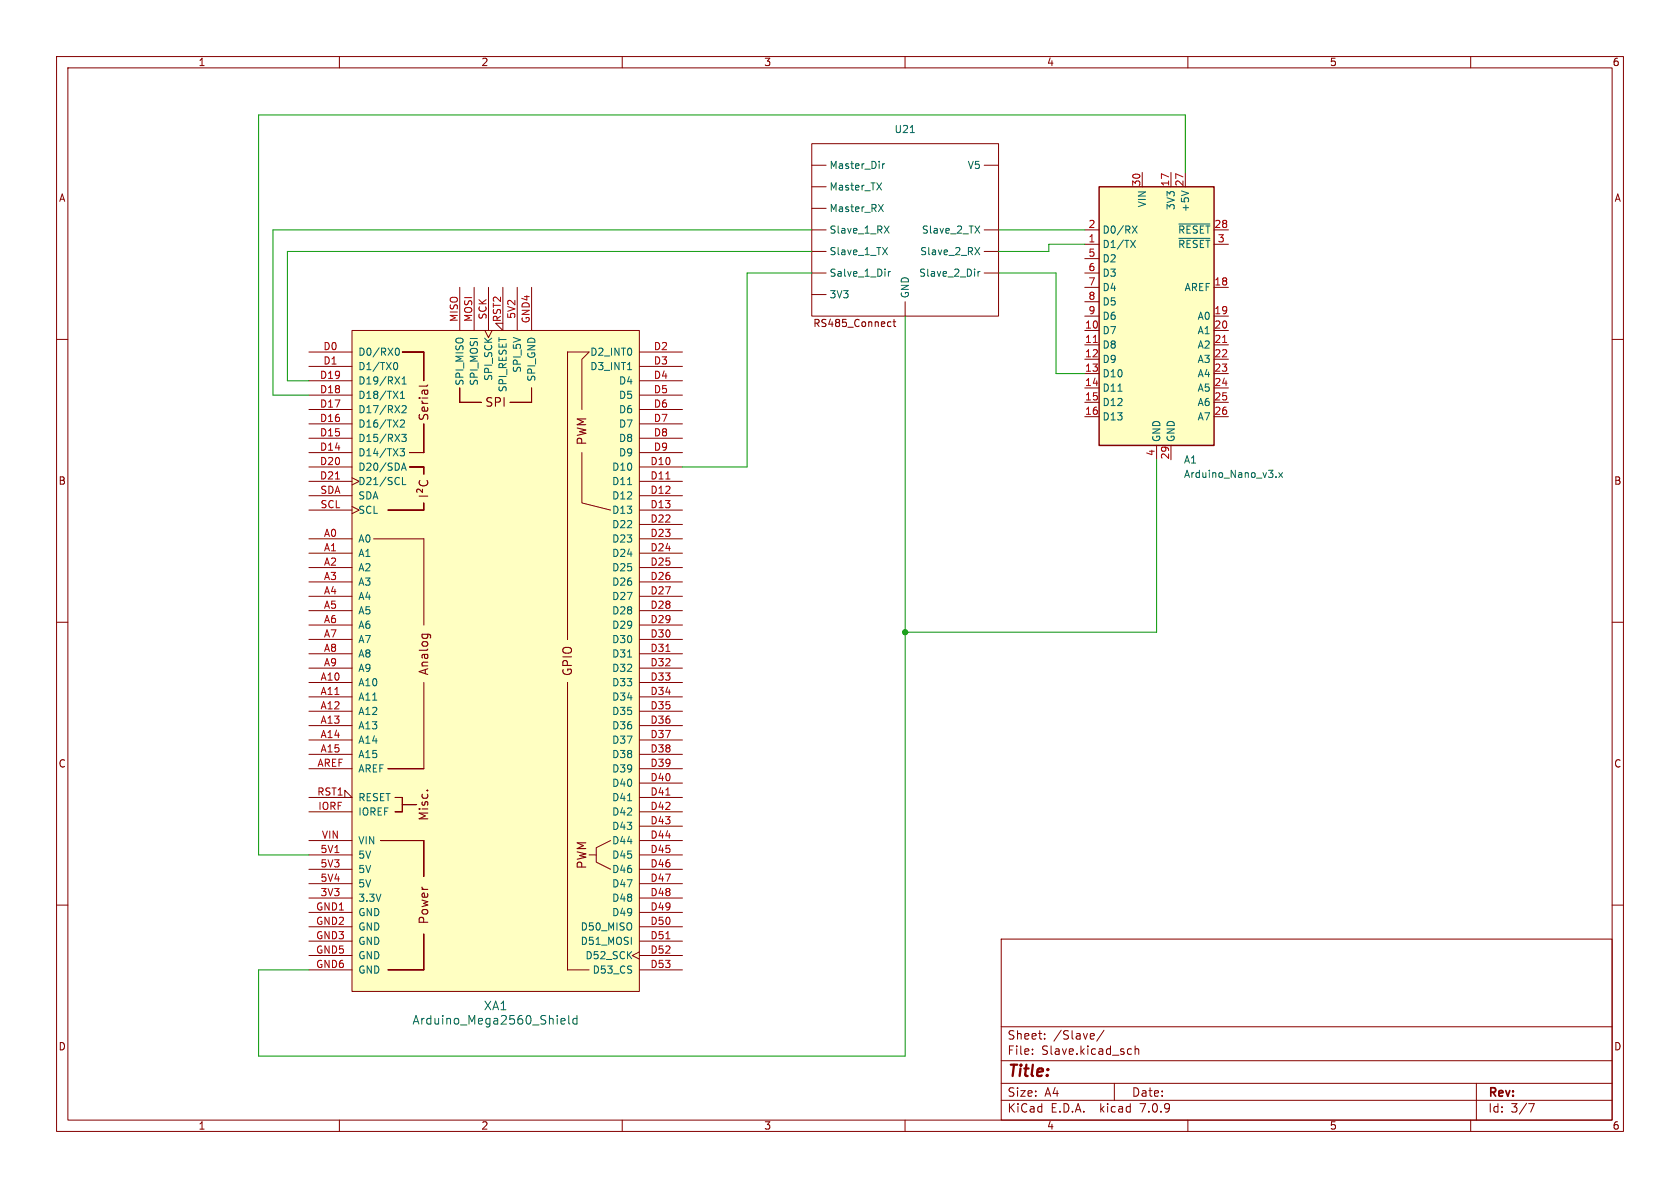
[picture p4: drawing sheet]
<svg xmlns="http://www.w3.org/2000/svg" width="297mm" height="210mm" viewBox="0 0 297 210" stroke-linecap="round" stroke-linejoin="round" font-family="sans-serif">
<g fill="none" stroke="#840000" stroke-width=".18">
<path d="M10 10h277v190h-277zM12 12h273v186h-273zM60 10v2M110 10v2M160 10v2M210 10v2M260 10v2M143.5 25.4h33v30.5h-33zM143.5 29.2h2.5M143.5 36.8h2.5M143.5 33h2.5M174 29.2h2.5"/>
<path d="M201.9 30.5v2.5M207 30.5v2.5M209.5 30.5v2.5M10 60h2M62.2 58.4h50.8v116.9h-50.8zM81.3 50.8v7.6M83.8 50.8v7.6M85.7 58.4l.7 1.3 .6-1.3M86.4 50.8v7.6M88.9 50.8v7.6l-1.3-1.2h1.3M91.4 50.8v7.6M94 50.8v7.6"/>
<path d="M143.5 40.6h2.5M143.5 48.3h2.5M143.5 52.1h2.5M143.5 44.5h2.5M157.1 56.9h.4M157.5 57.7h-.4M157.9 56.9h.5M158.1 56.5v1l.3 .2M160 53.3v2.6M174 40.6h2.5M174 48.3h2.5M174 44.5h2.5"/>
<path d="M191.8 43.2h2.5M191.8 58.4h2.5M191.8 50.8h2.5M191.8 55.9h2.5M191.8 40.6h2.5M191.8 45.7h2.5M191.8 48.3h2.5M191.8 53.3h2.5M214.6 43.2h2.6M214.6 58.4h2.6M214.6 50.8h2.6M214.6 55.9h2.6"/>
<path d="M214.6 40.6h2.6M285 60h2M54.6 62.2h7.6M54.6 64.8h7.6M54.6 77.5h7.6M54.6 74.9h7.6M54.6 72.4h7.6M54.6 69.9h7.6M54.6 67.3h7.6M71.1 62.2h3.8zM74.9 74.9v5.1zM74.9 62.2v5.1z"/>
<path d="M81.3 68.6v2.5zM81.3 71.1h3.8zM90.2 71.1h3.8zM94 68.6v2.5zM100.3 62.2h3.8l-1.2 1.3v8.9M100.3 62.2v50.8zM113 62.2h7.6M113 64.8h7.6M113 77.5h7.6M113 74.9h7.6M113 72.4h7.6M113 69.9h7.6"/>
<path d="M113 67.3h7.6M191.8 61h2.5M191.8 63.5h2.5M191.8 66h2.5M191.8 68.6h2.5M191.8 71.1h2.5M191.8 73.7h2.5M204.5 78.7v2.6M207 78.7v2.6M214.6 61h2.6M214.6 63.5h2.6M214.6 66h2.6"/>
<path d="M214.6 68.6h2.6M214.6 71.1h2.6M214.6 73.7h2.6M54.6 95.3h7.6M54.6 97.8h7.6M54.6 82.6h7.6M54.6 85.1h7.6M54.6 87.6h7.6M54.6 90.2h7.6M54.6 80h7.6M62.2 84.5l1.3 .6-1.3 .6M62.2 89.5l1.3 .7-1.3 .6"/>
<path d="M66 95.3h8.9v15.2M68.6 90.2h6.3zM72.4 82.6h2.5zM72.4 80h2.5zM74.9 88.9v1.3zM74.9 82.6v1.2zM102.9 80v8.9l5 1.3M113 95.3h7.6M113 97.8h7.6M113 82.6h7.6M113 85.1h7.6M113 87.6h7.6"/>
<path d="M113 90.2h7.6M113 80h7.6M113 92.7h7.6M10 110h2M54.6 100.3h7.6M54.6 102.9h7.6M54.6 105.4h7.6M54.6 108h7.6M54.6 110.5h7.6M54.6 113h7.6M54.6 115.6h7.6M54.6 118.1h7.6"/>
<path d="M113 100.3h7.6M113 102.9h7.6M113 105.4h7.6M113 108h7.6M113 110.5h7.6M113 113h7.6M113 115.6h7.6M113 118.1h7.6M285 110h2M54.6 120.7h7.6M54.6 123.2h7.6M54.6 125.7h7.6"/>
<path d="M54.6 128.3h7.6M54.6 130.8h7.6M54.6 133.4h7.6M54.6 135.9h7.6M68.6 135.9h6.3zM74.9 120.7v15.2M100.3 120.7v50.8zM113 120.7h7.6M113 123.2h7.6M113 125.7h7.6M113 128.3h7.6M113 130.8h7.6"/>
<path d="M113 133.4h7.6M113 135.9h7.6M113 138.4h7.6M10 160h2M54.6 141h7.6l-1.2-1.3v1.3M54.6 151.1h7.6M54.6 158.8h7.6M54.6 153.7h7.6M54.6 156.2h7.6M54.6 143.5h7.6M54.6 148.6h7.6M67.3 148.6h7.6z"/>
<path d="M69.8 143.5h1.3zM69.8 141h1.3zM71.1 142.2h2.6zM71.1 141v2.5zM74.9 148.6v6.3zM104.1 151.1h1.3M107.9 148.6l-2.5 1.3v2.5l2.5 1.3M113 151.1h7.6M113 158.8h7.6M113 153.7h7.6M113 156.2h7.6M113 141h7.6"/>
<path d="M113 143.5h7.6M113 146.1h7.6M113 148.6h7.6M285 160h2M54.6 171.5h7.6M54.6 161.3h7.6M54.6 163.8h7.6M54.6 166.4h7.6M54.6 168.9h7.6M68.6 171.5h6.3zM74.9 165.1v6.4zM100.3 171.5h3.8"/>
<path d="M113 168.3l-1.2 .6 1.2 .6M113 171.5h7.6M113 161.3h7.6M113 163.8h7.6M113 166.4h7.6M113 168.9h7.6M177 166h108v32h-108zM60 198v2M110 198v2M160 198v2M177 194.5h108M177 191.5h108"/>
<path d="M177 187.5h108M177 181.5h108M182.5 186.3v.1M182.5 185.5v.1M184.7 183.6v.1M184.7 182.8v.1M193.2 182.7l.3 .4-.8 .1M193.4 183.6l-.2 .1M195.2 182.1l-1.3 2M197 191.5v3M199.6 185.4l.4 .1M200 186.3l-.4 .1"/>
<path d="M200.7 185.5l.2-.1 .3 .1 .1 .9M200.7 184.9v1.5M210 198v2M260 198v2M261 191.5v6.5M270.2 195.1h1l-.6 1.5"/>
</g>
<g fill="#ffffc2" stroke="#ffffc2" stroke-width=".18">
<path d="M194.3 33h20.3v45.7h-20.3z"/>
<path d="M62.2 58.4h50.8v116.9h-50.8z"/>
</g>
<path d="M194.3 33h20.3v45.7h-20.3z" fill="none" stroke="#840000" stroke-width=".25"/>
<g fill="none" stroke="#006464" stroke-width=".18">
<path d="M155 32.3l.9 1.3M155.3 36.1l.9 1.3M155.9 32.3l-.9 1.3M156 28.9v.9M156.2 36.1l-.9 1.3M156.3 39.9l.9 1.3M156.4 28.9l-.4 .3M157.2 39.9l-.9 1.3M160.9 23.4h.8M172.4 39.9l.8 1.3M173.2 39.9l-.8 1.3M200.2 39.9l.8 1.3"/>
<path d="M201 39.9l-.8 1.3M208.4 39.6h5.5M208.9 33.7l1.2 .5M156 43.8l.9 1.2M156.9 43.8l-.9 1.2M157.1 48v.8M157.4 48l-.3 .2M172.4 43.8l.8 1.2M172.9 48v.8M173.2 43.8l-.8 1.2M173.3 48l-.4 .2M199.9 42.5l.8 1.3"/>
<path d="M200.7 42.5l-.8 1.3M208.4 42.1h5.5M69.8 64.1h.1a.68 .68 0 0 1 .4 .6 .68 .68 0 0 1-.4 .6h-.1M69.9 61.8l.3-.3a.68 .68 0 0 1 .4 .7 .68 .68 0 0 1-.4 .6l-.3-.2M70.7 79.3h.8l-.4 .5 .3 .1v.6l-.1 .1-.6-.1M70.8 74.4l.5-.2 .2 .4-.8 .9h.8M70.8 70.4h.7M70.8 69.5l.3-.3v1.2M71 76.8h.8l-.4 .5 .4 .1v.5l-.2 .1-.6-.1M71.1 71.8l.5-.1 .2 .4-.8 .9h.8M71.1 67.9h.7M71.1 67l.3-.4v1.3"/>
<path d="M110.9 65.3h.8M197.6 69.2h.8M71 83.1l.4-1.2 .4 1.2M71.1 82.8h.6M71.1 84.4v1.3h.7M110.9 85.7h.8M225.6 84.3v.1M226.1 83.6l.6 .8M226.7 83.6l-.6 .8M110.9 116.1h.8M110.9 141.5h.8M100.5 179.5v1.3l.3 .2"/>
<path d="M102 179.5v1.5M99.2 180.5l.7-.1-.1-.3-.4-.1-.2 .2v.8h.6M102 180.1l-.4-.1-.3 .3v.4l.1 .3h.6"/>
</g>
<path d="M193.3 60.5h.7M216.1 60.5h.8M59.3 84.7h.7M117.7 84.7h.7M117.7 115.2h.7M117.7 140.6h.7M117.7 166h.7" fill="none" stroke="#a90000" stroke-width=".18"/>
<path d="M75.6 68l-.2 .3h-1.3M74.1 87.7h1.5M74.2 84.9a.61 .61 0 0 0 0 .8 .61 .61 0 0 0 .8 .2 .57 .57 0 0 0 .6-.3 .57 .57 0 0 0-.1-.7M74.7 86.5v.5l-.5-.5a.31 .31 0 0 0-.5 .2v.3M74.6 112.1h1.2l.3 .3M74.7 112.1l-.1 .5M75.6 112.1v.5M75.5 139.7h.1" fill="none" stroke="#840000" stroke-width=".19"/>
<path d="M209.5 30.5v-10.2h-163.8v130.8h8.9M143.5 48.3h-11.4v34.3h-11.5M143.5 40.6h-95.2v29.3h6.3M143.5 44.5h-92.7v22.8h3.8M160 55.9v130.8h-114.3v-15.2h8.9M176.5 48.3h10.2v17.7h5.1M176.5 40.6h15.3M191.8 43.2h-6.4v1.3h-8.9M204.5 81.3v30.5h-44.5" fill="none" stroke="#009600" stroke-width=".18"/>
<circle cx="160" cy="111.8" r=".46" fill="#009600" stroke="#009600" stroke-width=".18"/>
<text font-size="2.8" fill="#840000" x="178" y="190.9">Title:</text>
<g font-size="2.1" fill="#840000">
<text x="76" y="74.6" transform="rotate(-90 76 74.6)">Serial</text>
<text x="85.6" y="72.2">SPI</text>
<text x="103.9" y="78.8" transform="rotate(-90 103.9 78.8)">PWM</text>
<text x="76" y="119.5" transform="rotate(-90 76 119.5)">Analog</text>
<text x="101.4" y="119.7" transform="rotate(-90 101.4 119.7)">GPIO</text>
<text x="76" y="145.2" transform="rotate(-90 76 145.2)">Misc.</text>
<text x="103.9" y="153.8" transform="rotate(-90 103.9 153.8)">PWM</text>
<text x="76" y="163.5" transform="rotate(-90 76 163.5)">Power</text>
<text x="178" y="184">Sheet:</text>
<text x="186.2" y="184">/Slave/</text>
<text x="178" y="186.7">File:</text>
<text x="184.1" y="186.7">Slave.kicad_sch</text>
<text x="178" y="196.9">KiCad</text>
<text x="178" y="194.1">Size:</text>
<text x="184.7" y="194.1">A4</text>
<text x="185.7" y="196.9">E.D.A.</text>
<text x="194.6" y="196.9">kicad</text>
<text x="200" y="194.1">Date:</text>
<text x="201.8" y="196.9">7.0.9</text>
<text x="263" y="194.3">Rev:</text>
<text x="263" y="196.9">Id:</text>
<text x="267.1" y="196.9">3/7</text>
</g>
<g font-size="2.1" fill="#006464">
<text x="85.4" y="178.8">XA1</text>
<text x="72.8" y="181.3">Arduino_Mega2560_Shield</text>
</g>
<g font-size="1.8" fill="#840000">
<text x="35" y="11.9">1</text>
<text x="85" y="11.9">2</text>
<text x="135" y="11.9">3</text>
<text x="185" y="11.9">4</text>
<text x="235" y="11.9">5</text>
<text x="285" y="11.9">6</text>
<text x="10.3" y="35.9">A</text>
<text x="285.3" y="35.9">A</text>
<text x="143.7" y="58">RS485_Connect</text>
<text x="10.3" y="85.9">B</text>
<text x="285.3" y="85.9">B</text>
<text x="10.3" y="135.9">C</text>
<text x="285.3" y="135.9">C</text>
<text x="10.3" y="185.9">D</text>
<text x="285.3" y="185.9">D</text>
<text x="35" y="199.9">1</text>
<text x="85" y="199.9">2</text>
<text x="135" y="199.9">3</text>
<text x="185" y="199.9">4</text>
<text x="235" y="199.9">5</text>
<text x="285" y="199.9">6</text>
</g>
<g font-size="1.8" fill="#006464">
<text x="158" y="23.7">U21</text>
<text x="146.6" y="30.1">Master_Dir</text>
<text x="146.6" y="33.9">Master_TX</text>
<text x="171" y="30.1">V5</text>
<text x="146.6" y="37.7">Master_RX</text>
<text x="146.6" y="41.5">Slave_1_RX</text>
<text x="162.9" y="41.5">Slave_2_TX</text>
<text x="194.8" y="41.5">D0/RX</text>
<text x="202.8" y="36.8" transform="rotate(-90 202.8 36.8)">VIN</text>
<text x="207.9" y="37.2" transform="rotate(-90 207.9 37.2)">3V3</text>
<text x="208.2" y="41.5">~{RESET}</text>
<text x="210.4" y="37.6" transform="rotate(-90 210.4 37.6)">+5V</text>
<text x="146.6" y="45.3">Slave_1_TX</text>
<text x="162.6" y="45.3">Slave_2_RX</text>
<text x="194.8" y="44">D1/TX</text>
<text x="194.8" y="46.6">D2</text>
<text x="208.2" y="44">~{RESET}</text>
<text x="146.6" y="52.9">3V3</text>
<text x="146.6" y="49.1">Salve_1_Dir</text>
<text x="160.9" y="52.8" transform="rotate(-90 160.9 52.8)">GND</text>
<text x="162.4" y="49.1">Slave_2_Dir</text>
<text x="194.8" y="49.1">D3</text>
<text x="194.8" y="51.7">D4</text>
<text x="209.3" y="51.7">AREF</text>
<text x="194.8" y="59.3">D7</text>
<text x="194.8" y="54.2">D5</text>
<text x="194.8" y="56.7">D6</text>
<text x="211.6" y="56.7">A0</text>
<text x="211.6" y="59.3">A1</text>
<text x="63.2" y="63.1">D0/RX0</text>
<text x="63.2" y="65.6">D1/TX0</text>
<text x="92.3" y="66" transform="rotate(-90 92.3 66)">SPI_5V</text>
<text x="104.3" y="63.1">D2_INT0</text>
<text x="104.3" y="65.6">D3_INT1</text>
<text x="194.8" y="61.8">D8</text>
<text x="194.8" y="64.4">D9</text>
<text x="211.6" y="61.8">A2</text>
<text x="211.6" y="64.4">A3</text>
<text x="63.2" y="70.7">D18/TX1</text>
<text x="63.2" y="68.2">D19/RX1</text>
<text x="82.1" y="68.3" transform="rotate(-90 82.1 68.3)">SPI_MISO</text>
<text x="84.7" y="68.3" transform="rotate(-90 84.7 68.3)">SPI_MOSI</text>
<text x="87.2" y="67.4" transform="rotate(-90 87.2 67.4)">SPI_SCK</text>
<text x="89.8" y="69.4" transform="rotate(-90 89.8 69.4)">SPI_RESET</text>
<text x="94.8" y="67.6" transform="rotate(-90 94.8 67.6)">SPI_GND</text>
<text x="109.3" y="68.2">D4</text>
<text x="109.3" y="70.7">D5</text>
<text x="194.8" y="66.9">D10</text>
<text x="194.8" y="69.4">D11</text>
<text x="194.8" y="72">D12</text>
<text x="211.6" y="66.9">A4</text>
<text x="211.6" y="69.4">A5</text>
<text x="211.6" y="72">A6</text>
<text x="63.2" y="75.8">D16/TX2</text>
<text x="63.2" y="73.3">D17/RX2</text>
<text x="109.3" y="73.3">D6</text>
<text x="109.3" y="75.8">D7</text>
<text x="194.8" y="74.5">D13</text>
<text x="211.6" y="74.5">A7</text>
<text x="63.2" y="80.9">D14/TX3</text>
<text x="63.2" y="78.3">D15/RX3</text>
<text x="63.2" y="83.4">D20/SDA</text>
<text x="108.1" y="83.4">D10</text>
<text x="109.3" y="78.3">D8</text>
<text x="109.3" y="80.9">D9</text>
<text x="205.3" y="78.2" transform="rotate(-90 205.3 78.2)">GND</text>
<text x="207.9" y="78.2" transform="rotate(-90 207.9 78.2)">GND</text>
<text x="209.2" y="82.1">A1</text>
<text x="63.2" y="86">D21/SCL</text>
<text x="63.2" y="88.5">SDA</text>
<text x="108.1" y="86">D11</text>
<text x="108.1" y="88.5">D12</text>
<text x="209.2" y="84.7">Arduino_Nano_v3.x</text>
<text x="63.2" y="91">SCL</text>
<text x="108.1" y="91">D13</text>
<text x="108.1" y="93.6">D22</text>
<text x="63.2" y="96.1">A0</text>
<text x="63.2" y="98.7">A1</text>
<text x="63.2" y="101.2">A2</text>
<text x="108.1" y="96.1">D23</text>
<text x="108.1" y="98.7">D24</text>
<text x="108.1" y="101.2">D25</text>
<text x="63.2" y="103.7">A3</text>
<text x="63.2" y="106.3">A4</text>
<text x="108.1" y="103.7">D26</text>
<text x="108.1" y="106.3">D27</text>
<text x="63.2" y="108.8">A5</text>
<text x="63.2" y="111.4">A6</text>
<text x="63.2" y="113.9">A7</text>
<text x="108.1" y="108.8">D28</text>
<text x="108.1" y="111.4">D29</text>
<text x="108.1" y="113.9">D30</text>
<text x="63.2" y="116.4">A8</text>
<text x="63.2" y="119">A9</text>
<text x="108.1" y="116.4">D31</text>
<text x="108.1" y="119">D32</text>
<text x="63.2" y="121.5">A10</text>
<text x="63.2" y="124.1">A11</text>
<text x="108.1" y="121.5">D33</text>
<text x="108.1" y="124.1">D34</text>
<text x="63.2" y="126.6">A12</text>
<text x="63.2" y="129.1">A13</text>
<text x="63.2" y="131.7">A14</text>
<text x="108.1" y="126.6">D35</text>
<text x="108.1" y="129.1">D36</text>
<text x="108.1" y="131.7">D37</text>
<text x="63.2" y="134.2">A15</text>
<text x="63.2" y="136.8">AREF</text>
<text x="108.1" y="134.2">D38</text>
<text x="108.1" y="136.8">D39</text>
<text x="63.2" y="141.8">RESET</text>
<text x="108.1" y="139.3">D40</text>
<text x="108.1" y="141.8">D41</text>
<text x="63.2" y="144.4">IOREF</text>
<text x="63.2" y="149.5">VIN</text>
<text x="108.1" y="144.4">D42</text>
<text x="108.1" y="146.9">D43</text>
<text x="108.1" y="149.5">D44</text>
<text x="63.2" y="152">5V</text>
<text x="63.2" y="154.5">5V</text>
<text x="108.1" y="152">D45</text>
<text x="108.1" y="154.5">D46</text>
<text x="63.2" y="159.6">3.3V</text>
<text x="63.2" y="157.1">5V</text>
<text x="108.1" y="157.1">D47</text>
<text x="108.1" y="159.6">D48</text>
<text x="63.2" y="162.2">GND</text>
<text x="63.2" y="164.7">GND</text>
<text x="63.2" y="167.2">GND</text>
<text x="102.6" y="164.7">D50_MISO</text>
<text x="102.6" y="167.2">D51_MOSI</text>
<text x="108.1" y="162.2">D49</text>
<text x="63.2" y="169.8">GND</text>
<text x="63.2" y="172.3">GND</text>
<text x="103.4" y="169.8">D52_SCK</text>
<text x="104.7" y="172.3">D53_CS</text>
</g>
<g font-size="1.8" fill="#a90000">
<text x="201.7" y="33.1" transform="rotate(-90 201.7 33.1)">30</text>
<text x="206.8" y="33.1" transform="rotate(-90 206.8 33.1)">17</text>
<text x="209.3" y="33.1" transform="rotate(-90 209.3 33.1)">27</text>
<text x="192.3" y="40.4">2</text>
<text x="214.6" y="40.4">28</text>
<text x="192.3" y="42.9">1</text>
<text x="192.3" y="45.5">5</text>
<text x="215.2" y="42.9">3</text>
<text x="192.3" y="48">6</text>
<text x="192.3" y="50.5">7</text>
<text x="192.3" y="53.1">8</text>
<text x="214.6" y="50.5">18</text>
<text x="81" y="57" transform="rotate(-90 81 57)">MISO</text>
<text x="83.6" y="57" transform="rotate(-90 83.6 57)">MOSI</text>
<text x="86.1" y="56.6" transform="rotate(-90 86.1 56.6)">SCK</text>
<text x="88.6" y="57" transform="rotate(-90 88.6 57)">RST2</text>
<text x="91.2" y="56.5" transform="rotate(-90 91.2 56.5)">5V2</text>
<text x="93.7" y="57.3" transform="rotate(-90 93.7 57.3)">GND4</text>
<text x="191.7" y="58.2">10</text>
<text x="192.3" y="55.6">9</text>
<text x="214.6" y="55.6">19</text>
<text x="214.6" y="58.2">20</text>
<text x="57.1" y="62">D0</text>
<text x="57.1" y="64.5">D1</text>
<text x="115.5" y="62">D2</text>
<text x="115.5" y="64.5">D3</text>
<text x="191.7" y="60.7">11</text>
<text x="191.7" y="63.2">12</text>
<text x="191.7" y="65.8">13</text>
<text x="214.6" y="60.7">21</text>
<text x="214.6" y="63.2">22</text>
<text x="214.6" y="65.8">23</text>
<text x="56.5" y="69.6">D18</text>
<text x="56.5" y="67.1">D19</text>
<text x="115.5" y="67.1">D4</text>
<text x="115.5" y="69.6">D5</text>
<text x="191.7" y="68.3">14</text>
<text x="191.7" y="70.9">15</text>
<text x="214.6" y="68.3">24</text>
<text x="214.6" y="70.9">25</text>
<text x="56.5" y="77.2">D15</text>
<text x="56.5" y="74.7">D16</text>
<text x="56.5" y="72.1">D17</text>
<text x="115.5" y="72.1">D6</text>
<text x="115.5" y="74.7">D7</text>
<text x="115.5" y="77.2">D8</text>
<text x="191.7" y="73.4">16</text>
<text x="214.6" y="73.4">26</text>
<text x="56.5" y="79.8">D14</text>
<text x="56.5" y="82.3">D20</text>
<text x="114.9" y="82.3">D10</text>
<text x="115.5" y="79.8">D9</text>
<text x="204.2" y="80.7" transform="rotate(-90 204.2 80.7)">4</text>
<text x="206.8" y="81.3" transform="rotate(-90 206.8 81.3)">29</text>
<text x="56.5" y="84.8">D21</text>
<text x="56.5" y="87.4">SDA</text>
<text x="56.6" y="89.9">SCL</text>
<text x="114.9" y="84.8">D11</text>
<text x="114.9" y="87.4">D12</text>
<text x="114.9" y="89.9">D13</text>
<text x="57.2" y="95">A0</text>
<text x="114.9" y="92.5">D22</text>
<text x="114.9" y="95">D23</text>
<text x="57.2" y="97.5">A1</text>
<text x="57.2" y="100.1">A2</text>
<text x="114.9" y="97.5">D24</text>
<text x="114.9" y="100.1">D25</text>
<text x="57.2" y="102.6">A3</text>
<text x="57.2" y="105.2">A4</text>
<text x="57.2" y="107.7">A5</text>
<text x="114.9" y="102.6">D26</text>
<text x="114.9" y="105.2">D27</text>
<text x="114.9" y="107.7">D28</text>
<text x="57.2" y="110.2">A6</text>
<text x="57.2" y="112.8">A7</text>
<text x="114.9" y="110.2">D29</text>
<text x="114.9" y="112.8">D30</text>
<text x="57.2" y="115.3">A8</text>
<text x="57.2" y="117.9">A9</text>
<text x="114.9" y="115.3">D31</text>
<text x="114.9" y="117.9">D32</text>
<text x="56.6" y="120.4">A10</text>
<text x="56.6" y="122.9">A11</text>
<text x="56.6" y="125.5">A12</text>
<text x="114.9" y="120.4">D33</text>
<text x="114.9" y="122.9">D34</text>
<text x="114.9" y="125.5">D35</text>
<text x="56.6" y="128">A13</text>
<text x="56.6" y="130.6">A14</text>
<text x="114.9" y="128">D36</text>
<text x="114.9" y="130.6">D37</text>
<text x="56" y="135.6">AREF</text>
<text x="56.6" y="133.1">A15</text>
<text x="114.9" y="133.1">D38</text>
<text x="114.9" y="135.6">D39</text>
<text x="56" y="140.7">RST1</text>
<text x="56.2" y="143.3">IORF</text>
<text x="114.9" y="138.2">D40</text>
<text x="114.9" y="140.7">D41</text>
<text x="114.9" y="143.3">D42</text>
<text x="56.8" y="148.3">VIN</text>
<text x="114.9" y="145.8">D43</text>
<text x="114.9" y="148.3">D44</text>
<text x="56.6" y="150.9">5V1</text>
<text x="56.6" y="153.4">5V3</text>
<text x="56.6" y="156">5V4</text>
<text x="114.9" y="150.9">D45</text>
<text x="114.9" y="153.4">D46</text>
<text x="114.9" y="156">D47</text>
<text x="55.8" y="161">GND1</text>
<text x="56.6" y="158.5">3V3</text>
<text x="114.9" y="158.5">D48</text>
<text x="114.9" y="161">D49</text>
<text x="55.8" y="163.6">GND2</text>
<text x="55.8" y="166.1">GND3</text>
<text x="114.9" y="163.6">D50</text>
<text x="114.9" y="166.1">D51</text>
<text x="55.8" y="168.7">GND5</text>
<text x="55.8" y="171.2">GND6</text>
<text x="114.9" y="168.7">D52</text>
<text x="114.9" y="171.2">D53</text>
</g>
</svg>
